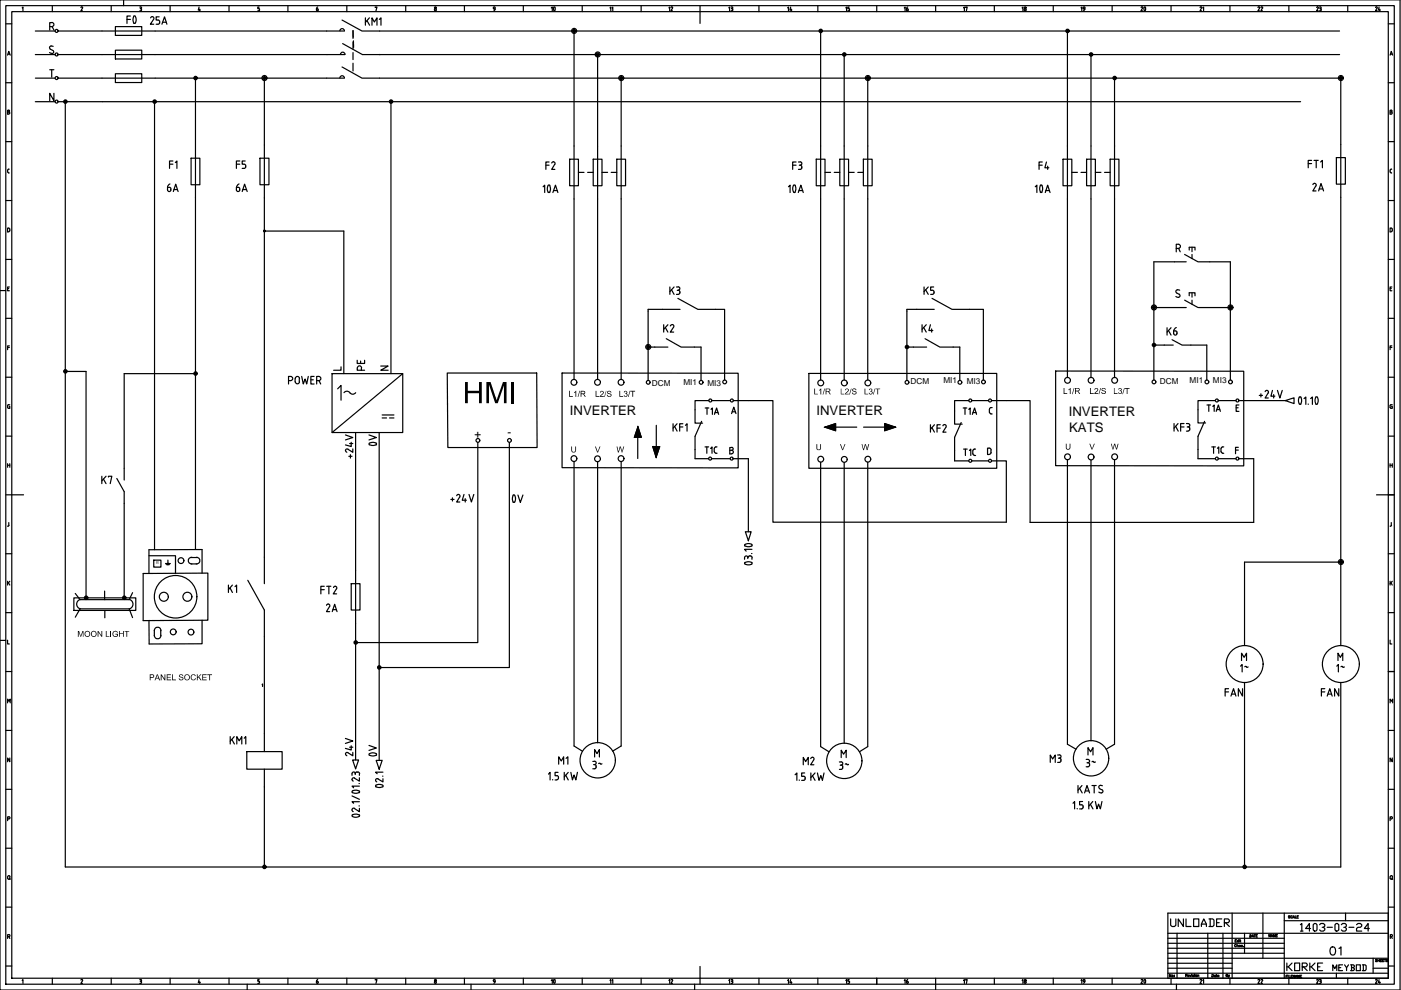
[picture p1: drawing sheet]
<svg xmlns="http://www.w3.org/2000/svg" width="297mm" height="210mm" viewBox="0 0 297 210" stroke-linecap="round" stroke-linejoin="round" font-family="sans-serif">
<!-- layer: 035 -->
<g fill="none" stroke="#000" stroke-width=".25">
<path d="M0 0h296.8v209.9h-296.8zM1.2 5.1h1.3M1.2 17.5h1.3M1.6 11.7l.3-.8 .3 .8M1.7 11.5h.4M2.5 2.5h291.8v204.9h-291.8zM4.7 1.7l.2-.2v.8M11.1 1.2v1.3M17.2 1.6l.1-.1 .2 .1-.4 .7h.4M42.2 1.5l-.2 .6h.5M42.3 1.9v.4M48.6 1.2v1.3"/>
<path d="M61 1.2v1.3M73.5 1.2v1.3M86 1.2v1.3M92.1 2l.2-.2 .2 .2M92.1 2l.2 .3 .2-.2M92.5 2v.1M98.5 1.2v1.3M111 1.2v1.3M123.4 1.2v1.3M135.9 1.2v1.3M148.4 1.2v1.3M160.9 1.2v1.3"/>
<path d="M173.4 1.2v1.3M185.9 1.2v1.3M198.4 1.2v1.3M210.8 1.2v1.3M223.3 1.2v1.3M235.8 1.2v1.3M248.3 1.2v1.3M260.8 1.2v1.3M273.3 1.2v1.3M285.7 1.2v1.3M294.3 5.1h1.3M294.3 17.5h1.3"/>
<path d="M294.7 11.7l.3-.8 .3 .8M294.8 11.5h.4M1.2 30h1.3M1.6 23.8h.2M1.6 36.1v.4M1.7 36.4l.1 .2M1.8 23.4h-.2v.8h.2M1.8 36.7h.1M1.8 35.9h.1M1.8 23.3l.2 .2-.2 .2 .3 .3-.3 .2M1.8 35.9l-.1 .2M294.3 30h1.3"/>
<path d="M294.7 36.1v.4M294.7 23.8h.2M294.8 36.4l.2 .2M294.9 23.4h-.2v.8h.2M294.9 36.7h.2M294.9 35.9h.2M295 23.3l.1 .2-.1 .2 .2 .3-.2 .2M295 35.9l-.2 .2M1.2 42.5h1.3M1.2 55h1.3M1.8 48.4h-.2v.8h.2M1.8 48.4h.2l.1 .5"/>
<path d="M2.1 48.9l-.3 .2M294.3 42.5h1.3M294.3 55h1.3M294.9 48.4h-.2v.8h.2M295 48.4h.1l.1 .5M295.2 48.9l-.2 .2M0 61.6h1.2M1.2 67.5h1.3M1.2 80h1.3M1.6 61.2h.3M1.6 73.7h.4M2 60.8h-.4v.9h.4"/>
<path d="M2 73.3h-.4v.8M294.3 67.5h1.3M294.3 80h1.3M294.7 61.2h.3M294.7 73.7h.4M295.1 60.8h-.4v.9h.4M295.1 73.3h-.4v.8M1.2 92.5h1.3M1.6 86.4l.2 .2M1.6 98.7h.5M1.6 98.3v.8M1.8 85.8h.3"/>
<path d="M1.8 85.8l-.2 .2v.4M1.9 86.2h.2v.4h-.3M2.1 98.3v.8M294.3 92.5h1.3M294.7 86.4l.3 .2M294.7 98.3v.8M294.7 98.7h.5M294.9 85.8h.3M295 85.8l-.3 .2v.4M295.1 86.2h.1v.4h-.3M295.2 98.3v.8M1.2 104.9h1.3"/>
<path d="M1.2 117.4h1.3M1.9 110.8v.6M1.9 111.4l-.3 .2M294.3 104.9h1.3M294.3 117.4h1.3M295 110.8v.6M295 111.4l-.3 .2M0 135.8h1.2M1.2 129.9h1.3M1.6 135.7v.8h.4M1.6 123.2v.9M1.8 123.5l.3 .6"/>
<path d="M2.1 123.2l-.5 .6M294.3 129.9h1.3M294.7 135.7v.8h.4M294.7 123.2v.9M294.9 123.5l.3 .6M295.2 123.2l-.5 .6M1.2 142.4h1.3M1.2 154.9h1.3M1.6 149v-.8l.3 .5 .3-.5v.8M294.3 142.4h1.3M294.3 154.9h1.3M1.2 167.4h1.3"/>
<path d="M1.2 179.8h1.3M1.6 173.6h.3M1.9 173.2h-.3v.8M1.9 173.2l.2 .2-.2 .2M2.1 160.7v.8l-.5-.8v.8M294.3 167.4h1.3M294.3 179.8h1.3M294.7 173.6h.3M295 173.2h-.3v.8M295 173.2l.2 .2-.2 .2M295.2 160.7v.8l-.5-.8v.8M1.2 192.3h1.3"/>
<path d="M1.6 198.6h.3M1.6 185.9v.3M1.7 185.9l.2-.3 .2 .3M1.7 186.2l.2 .3 .2-.3M1.9 198.2h-.3v.8M1.9 198.1l.2 .3-.2 .2 .2 .4M1.9 186.3l.3 .2M2.1 185.9v.3M247.6 200h24.7M247.6 198.9h24.7M249.6 197.9v9.5M256.1 197.9v9.5"/>
<path d="M259.3 197.9v9.5M263.9 197.9v4.2M267.8 193.6v9.6M272.3 195.2h22M294.3 192.3h1.3M294.8 198.6h.2M295 198.2h-.2v.8M295 198.1l.2 .3-.2 .2 .2 .4M1.3 204.8h1.2M4.7 207.9l.2-.2v.8M11.1 207.4v1.3M17.2 207.8l.1-.1 .2 .1-.4 .7h.4"/>
<path d="M23.6 207.4v1.3M29.6 207.7h.2M29.6 208.5h.2M29.7 208h.1M29.8 207.7l.2 .1-.2 .2M29.8 208l.2 .2M30 208.2v.1M30 208.3l-.2 .2M36.1 207.4v1.3M42.2 207.7l-.2 .6h.5M42.3 208.1v.4M48.6 207.4v1.3"/>
<path d="M52.4 208.7v1.2M54.7 208.5h.1M54.8 208l.2 .2M54.9 207.7h-.2v.3h.1M55 208.2v.1M55 208.3l-.2 .2M61 207.4v1.3M67.1 208.3l.2 .2 .2-.2M67.1 208l.3 .1v.2M67.1 208v.3M67.4 207.7l-.3 .3M73.5 207.4v1.3"/>
<path d="M79.5 207.8l.4-.1-.2 .8M86 207.4v1.3M92.1 208.3l.2 .2 .2-.2M92.5 208.2v.1M92.5 208.2l-.2-.2-.2 .3M98.5 207.4v1.3M99.9 208.7v1.2M104.6 207.8l.2-.1 .2 .1M104.6 207.9l.2 .2h.1v-.2M105 208.1l-.3 .4M111 207.4v1.3M123.4 207.4v1.3"/>
<path d="M135.9 207.4v1.3M147.3 208.7v1.2M148.4 207.4v1.3M160.9 207.4v1.3M173.4 207.4v1.3M185.9 207.4v1.3M198.4 207.4v2.5M210.8 207.4v1.3M223.3 207.4v1.3M235.8 207.4v1.3M247.6 203.2h13.6M247.6 204.2h13.6"/>
<path d="M247.6 205.3h13.6M247.6 202.1h24.7M247.6 201.1h24.7M247.6 206.3h46.7M248.3 207.4v1.3M249.4 208.7v1.2M273.3 207.4v1.3M283.3 206.3v1.1M285.7 207.4v1.3M291.1 205.3h3.2M294.4 204.8h1.2"/>
<circle cx="92.3" cy="1.6" r=".19"/>
<circle cx="92.3" cy="207.8" r=".19"/>
</g>
<!-- layer: 07 -->
<path d="M1.2 1.2h294.4v207.5h-294.4zM148.4 2.5v2.5M2.5 104.9h2.5M291.8 104.9h2.5M247.6 193.6h46.7v13.8h-46.7zM247.6 197.9h46.7M261.2 193.6v13.8M272.3 193.6v13.8M148.4 204.9v2.5M261.2 203.2h33.1M291.1 203.2v3.1" fill="none" stroke="#000" stroke-width=".25"/>
<!-- layer: 025 -->
<g fill="none" stroke="#000" stroke-width=".25">
<path d="M261.9 199.5h.1M262.2 199.2h-.3v.5h.3M262.6 199.5h-.3v.2h.3M262.6 199.2v.5M262.7 199.3h.1M262.8 199.4v.3M262.9 199.4h.2M263 199.2l.1 .5M265 198.2l.3 .1-.1 .4h-.2zM265.4 198.7l.2-.5 .2 .5M265.5 198.5h.2M265.9 198.2h.3"/>
<path d="M266 198.2v.5M266.3 198.4h.2M266.6 198.2h-.3v.5h.3M269.4 198.1v.5l-.4-.5v.5M269.5 198.6l.2-.5 .2 .5M269.6 198.5h.2M270 198.6v-.5l.2 .5 .2-.5v.5M270.6 198.4h.2M270.8 198.1h-.2v.5h.2M248.3 206.6v.5l-.4-.5v.5M249 207.1h.1M249 206.8h.1"/>
<path d="M251.4 206.8h.3v-.2h-.3v.5M251.5 206.8l.2 .3M251.8 206.9h.3v-.2a.17 .17 0 0 0-.2 .1 .17 .17 0 0 0 0 .2 .17 .17 0 0 0 .2 0M262.1 200.4v-.1a.22 .22 0 0 0-.3 0 .22 .22 0 0 0 0 .4 .22 .22 0 0 0 .3-.1M262.3 200.5l.2-.1 .1 .4M262.3 200.3v.5M262.7 200.5h.3h-.3a.18 .18 0 0 0 .1 .2 .18 .18 0 0 0 .2 0M263.4 200.5a.17 .17 0 0 0-.2-.1 .17 .17 0 0 0 0 .3 .17 .17 0 0 0 .2 0M263.6 200.7h.1M272.7 207h.2M273 206.8h-.3v.5M273.1 206.8v.5"/>
<path d="M273.3 206.8v.5h.3M273.7 207h.2M274 206.8h-.3v.5h.3M274.5 206.8v.5l-.3-.5v.5M274.6 207.3l.2-.5 .2 .5M274.7 207.1h.2M275.1 207.3v-.5l.2 .5 .2-.5v.5M275.7 207h.2M276 206.8h-.3v.5h.3M292 203.5h-.4l.4 .3h-.4M292.1 203.4v.5M292.1 203.6h.4"/>
<path d="M292.5 203.4v.5M292.7 203.6h.2M293 203.4h-.3v.5h.3M293.1 203.6h.2M293.4 203.4h-.3v.5h.3M293.5 203.4h.3M293.7 203.4v.5M294.3 203.5h-.4l.4 .3h-.4"/>
<circle cx="248.6" cy="206.9" r=".16"/>
</g>
<g fill="none" stroke="#000" stroke-width=".25">
<path d="M7.5 6.6h4.2M7.5 11.6h4.2M7.5 16.6h4.2M12.3 6.6h9.3M12.3 11.6h9.3M12.3 16.6h9.3M32.9 6.6h36.4M32.9 11.6h36.4M32.9 16.6h36.4M41.4 16.6v14.1M56 16.6v14.1M80.5 16.6h203.8v14"/>
<path d="M80.5 6.6h203.5M80.5 11.6h203.5M121.7 6.6v24.4M126.7 11.6v19.4M131.7 16.6v14.4M174 6.6v24.4M179 11.6v19.4M184 16.6v14.4M226.3 6.6v24.4M231.3 11.6v19.4M236.3 16.6v14.4M7.5 21.6h4.2"/>
<path d="M12.3 21.6h263.5M13.8 21.6v162.2h270.5v-39.1M32.8 21.6v95M82.9 21.6v57.6M41.4 42v74.5M56 42v76.1M56 49h16.9v30.2M121.7 42.2v38.2M126.7 42.2v38.2M131.7 42.2v38.2M174 42.2v38.4M179 42.2v38.4"/>
<path d="M184 42.2v38.4M226.3 42.2v37.9M231.3 42.2v37.9M236.3 42.2v37.9M249 55.5h-4.4v25.1M256.5 55.5h4.4v25.1M284.3 41.8v95.1M13.8 78.8h4.4v48M41.4 79.2h-15.1v20.1M137.4 73.6h1.4M140.5 65.6h-3.1v15.1M147.2 73.6h1.4v7.1"/>
<path d="M151.7 65.6h1.9v15M192.3 73.6h1.4M194.4 65.6h-2.1v15.1M202.1 73.6h1.4v7.1M205.6 65.6h2.9v15M244.6 65.2h4.4M252.5 73.2h3.4v7.4M256.5 65.2h4.4M75.4 91.7v29.2M80.4 91.7v69.5M101.3 93.8v42.4h-25.9M108 93.8v47.7h-27.6"/>
<path d="M121.7 97.9v60.3l1.8 1.1M126.7 97.9v59.6M131.7 97.9v60.3l-1.8 1.1M150.8 97.3h4M150.9 84.9h4M155.4 97.3h3.3v15.4M155.5 84.9h8.4v25.8h49.5v-13h-3.2M174 98v60.3l1.8 1.1M179 98.1v59.5M184 98v60.3l-1.8 1.1M202.4 95.6v2.1h3M206 84.9h3.6"/>
<path d="M206 97.7h3.6M210.2 84.9h8.2v25.9h47.4v-13.5h-3.1M226.3 97.5v60.3l1.8 1M231.3 97.6v59.5M236.3 97.5v60.3l-1.8 1M254 95.3v2h3.7M258.3 84.9h3.7M258.3 97.3h3.7M262.7 84.9h9.8M26.3 106.7v20.1M284.3 119.2h-20.4v17.7M15.7 126.8h13.1v2.6h-13.1z"/>
<path d="M17 127.1h10.4M17 129.1h10.4M17 127.1a1.04 1.04 0 0 0-.7 1 1.04 1.04 0 0 0 .7 1M27.4 127.1a1.04 1.04 0 0 1 .8 1 1.04 1.04 0 0 1-.8 1M56 135v20.6M75.4 132.2v28.9M263.9 144.7v39.1M56 166.8v17"/>
</g>
<!-- layer: 0 -->
<g fill="none" stroke="#000" stroke-width=".25">
<path d="M21.6 6.6h11.3M21.6 11.6h11.3M21.6 16.6h11.3M24.5 10.6h5.6v1.9h-5.6zM24.5 15.6h5.6v1.9h-5.6zM69.3 6.6h3.7M69.3 16.6h3.7M69.3 11.6h3.8M72.1 6.6a.49 .49 0 0 1 .4-.5 .49 .49 0 0 1 .5 .5M72.1 16.5a.49 .49 0 0 1 .4-.4 .49 .49 0 0 1 .5 .4M72.2 11.5a.49 .49 0 0 1 .5-.4 .49 .49 0 0 1 .5 .4M72.5 4.2l4.3 2.4h3.7"/>
<path d="M72.5 14.2l4.3 2.4h3.7M72.6 9.2l4.2 2.4h3.8M40.5 33.5h1.9v5.7h-1.9zM41.4 30.7v11.3M55.1 33.5h1.9v5.7h-1.9zM56 30.7v11.3M120.8 33.8h1.8v5.6h-1.8zM121.7 31v11.2M125.8 33.8h1.8v5.6h-1.8zM126.7 31v11.2M130.8 33.8h1.8v5.6h-1.8zM131.7 31v11.2"/>
<path d="M173.1 33.8h1.8v5.6h-1.8zM174 31v11.2M178.1 33.8h1.8v5.6h-1.8zM179 31v11.2M183 33.8h1.9v5.6h-1.9zM184 31v11.2M225.4 33.8h1.8v5.6h-1.8zM226.3 31v11.2M230.4 33.8h1.8v5.6h-1.8zM231.3 31v11.2M235.4 33.8h1.8v5.6h-1.8zM236.3 31v11.2"/>
<path d="M283.3 33.4h1.9v5.6h-1.9zM284.3 30.6v11.2M249 55.5h2.5M251.2 53.9l2.8 1.6h2.5M252.1 53v-.6h1.3v.6M252.7 52.4v1M252.7 53.9v.9M70.4 79.2h15v12.5h-15zM85.4 79.2l-15 12.5M94.8 79.1h19l.1 15.8h-18.9zM119.2 79.1h37.3v20.1h-37.3zM138.8 73.6h2.8"/>
<path d="M140.5 65.6h3.7M141.3 71.8l3.1 1.8h2.8M143.7 63.3l4.3 2.3h3.7M171.5 79.2h39.8v20.1h-39.8zM193.7 73.6h2.8M194.4 65.6h3.7M196.1 71.8l3.2 1.8h2.8M197.6 63.3l4.2 2.3h3.8M223.8 78.7h39.9v20.1l-39.9-.1zM251.2 63.6l2.8 1.6h2.5M26.3 99.3v2.5M71.6 82.4l.7-.7v3.2"/>
<path d="M72.9 83.3l.7-.4 .6 .4M74.2 83.3l.6 .3 .6-.3M81 88h2.5M135.2 92.7v4.5M135.3 90.5l.7 2.2h-1.5zM138.4 94.7h1.5l-.8 2.3zM139.1 90.2v4.5M148.8 89.3l-1.4 3.2M174.9 90.6l2.3-.8v1.5zM177.2 90.6h4.5M183.1 90.6h4.5M187.6 89.8l2.3 .8-2.3 .7z"/>
<path d="M203.8 89.6l-1.4 3.1v2.9M255.4 89.3l-1.4 3.2v2.8M24.8 101.4l1.5 2.8v2.5M31.6 117.8h5.6v3.8M32.6 118.8h1.5v1.4h-1.5zM34.1 118.8h.1M35.1 119.5h1M35.2 119.6h.8M35.3 119.7h.6M35.6 119.5h.1M35.6 118.8v.7M40.6 119.6h1.1"/>
<path d="M40.6 118.2h1.1M40.7 118.2a.7 .7 0 0 0-.8 .7 .7 .7 0 0 0 .8 .7M41.6 118.2a.7 .7 0 0 1 .8 .7 .7 .7 0 0 1-.8 .7M56 118.1v5.7M158 112.7h1.3l-.6 2zM16 125.8l1 1.3M17 129.1l-1 1.8M22.2 125.3v1.8M22.2 129.4v1.6M27.4 129.1l.7 1.9M28.1 125.7l-.7 1.4M30.4 121.6l13.7-.1v10l-13.7 .1z"/>
<path d="M32.7 133.6v1.2M32.7 133.7a.7 .7 0 0 1 .7-.7 .7 .7 0 0 1 .7 .7M32.7 134.7a.7 .7 0 0 0 .7 .7 .7 .7 0 0 0 .7-.7M34.1 133.6v1.2M42.8 131.5v5h-11.2v-5M42.8 121.5v-5l-11.2 .1v5M52.5 123l3.5 6.3v5.7M74.5 123.8h1.8v5.5h-1.8zM75.4 120.9v11.3M52.3 159.4h7.5v3.7h-7.5zM56 155.6v3.8M56 163.1v3.7"/>
<path d="M272.8 204.2v1.6M273.1 205l.8 .8M273.9 204.2l-.8 .8h-.3M274.5 204.2h1v1.6h-1zM276.1 205h.8l.3-.3v-.3l-.3-.2h-.8v1.6M276.4 205l.8 .8M277.7 204.2v1.6M278 205l.8 .8M278.8 204.2l-.8 .8h-.3M280.4 204.2h-1v1.6M282.6 205.8v-1.2l.4 .8 .4-.8v1.2M283.8 205.2h.5"/>
<path d="M284.6 204.6h-.8v1.2h.8M285.1 204.6l.4 .6v.6M285.9 204.6l-.4 .6M286.3 204.6h.6l.2 .1-.2 .5M286.6 205.2h.3l.2 .4-.2 .2h-.6M286.6 204.6v1.2M287.6 204.6h.8v1.2h-.8zM288.8 204.6h.6l.2 .1v.9l-.2 .2h-.6M289.1 204.6v1.2"/>
<circle cx="12" cy="11.5" r=".32"/>
<circle cx="12" cy="16.5" r=".32"/>
<circle cx="12" cy="6.6" r=".32"/>
<circle cx="41.5" cy="16.5" r=".36"/>
<circle cx="41.5" cy="16.5" r=".11"/>
<circle cx="41.5" cy="16.5" r=".23"/>
<circle cx="56.1" cy="16.5" r=".53"/>
<circle cx="56.1" cy="16.5" r=".32"/>
<circle cx="56.1" cy="16.5" r=".15"/>
<circle cx="121.7" cy="6.6" r=".53"/>
<circle cx="121.7" cy="6.6" r=".32"/>
<circle cx="121.7" cy="6.6" r=".15"/>
<circle cx="126.7" cy="11.5" r=".53"/>
<circle cx="126.7" cy="11.5" r=".32"/>
<circle cx="126.7" cy="11.5" r=".15"/>
<circle cx="131.7" cy="16.5" r=".53"/>
<circle cx="131.7" cy="16.5" r=".32"/>
<circle cx="131.7" cy="16.5" r=".15"/>
<circle cx="174" cy="6.6" r=".36"/>
<circle cx="174" cy="6.6" r=".11"/>
<circle cx="174" cy="6.6" r=".23"/>
<circle cx="179" cy="11.5" r=".36"/>
<circle cx="179" cy="11.5" r=".11"/>
<circle cx="179" cy="11.5" r=".23"/>
<circle cx="184" cy="16.5" r=".53"/>
<circle cx="184" cy="16.5" r=".32"/>
<circle cx="184" cy="16.5" r=".15"/>
<circle cx="226.3" cy="6.6" r=".36"/>
<circle cx="226.3" cy="6.6" r=".11"/>
<circle cx="226.3" cy="6.6" r=".23"/>
<circle cx="231.3" cy="11.5" r=".36"/>
<circle cx="231.3" cy="11.5" r=".11"/>
<circle cx="231.3" cy="11.5" r=".23"/>
<circle cx="236.3" cy="16.5" r=".36"/>
<circle cx="236.3" cy="16.5" r=".11"/>
<circle cx="236.3" cy="16.5" r=".23"/>
<circle cx="284.3" cy="16.5" r=".53"/>
<circle cx="284.3" cy="16.5" r=".32"/>
<circle cx="284.3" cy="16.5" r=".15"/>
<circle cx="12" cy="21.5" r=".32"/>
<circle cx="13.9" cy="21.5" r=".36"/>
<circle cx="13.9" cy="21.5" r=".11"/>
<circle cx="13.9" cy="21.5" r=".23"/>
<circle cx="32.8" cy="21.5" r=".36"/>
<circle cx="32.8" cy="21.5" r=".11"/>
<circle cx="32.8" cy="21.5" r=".23"/>
<circle cx="82.9" cy="21.5" r=".36"/>
<circle cx="82.9" cy="21.5" r=".11"/>
<circle cx="82.9" cy="21.5" r=".23"/>
<circle cx="56.1" cy="49" r=".19"/>
<circle cx="56.1" cy="49" r=".11"/>
<circle cx="56.1" cy="49" r=".06"/>
<circle cx="13.9" cy="78.7" r=".36"/>
<circle cx="13.9" cy="78.7" r=".23"/>
<circle cx="13.9" cy="78.7" r=".11"/>
<circle cx="41.5" cy="79.2" r=".36"/>
<circle cx="41.5" cy="79.2" r=".23"/>
<circle cx="41.5" cy="79.2" r=".11"/>
<circle cx="137.4" cy="73.6" r=".53"/>
<circle cx="137.4" cy="73.6" r=".32"/>
<circle cx="137.4" cy="73.6" r=".15"/>
<circle cx="192.3" cy="73.6" r=".36"/>
<circle cx="192.3" cy="73.6" r=".23"/>
<circle cx="192.3" cy="73.6" r=".11"/>
<circle cx="244.7" cy="65.2" r=".53"/>
<circle cx="244.7" cy="73.1" r=".36"/>
<circle cx="244.7" cy="65.2" r=".32"/>
<circle cx="244.7" cy="65.2" r=".15"/>
<circle cx="244.7" cy="73.1" r=".23"/>
<circle cx="260.9" cy="65.2" r=".53"/>
<circle cx="260.9" cy="65.2" r=".32"/>
<circle cx="260.9" cy="65.2" r=".15"/>
<circle cx="101.3" cy="93.4" r=".4"/>
<circle cx="108" cy="93.4" r=".4"/>
<circle cx="121.7" cy="81.1" r=".61"/>
<circle cx="121.7" cy="97.2" r=".61"/>
<circle cx="126.7" cy="81.1" r=".61"/>
<circle cx="126.7" cy="97.3" r=".61"/>
<circle cx="131.7" cy="81.1" r=".61"/>
<circle cx="131.7" cy="97.2" r=".61"/>
<circle cx="137.4" cy="81.1" r=".4"/>
<circle cx="148.7" cy="81.1" r=".4"/>
<circle cx="153.6" cy="81" r=".4"/>
<circle cx="155.1" cy="97.2" r=".32"/>
<circle cx="155.2" cy="84.9" r=".32"/>
<circle cx="174" cy="97.4" r=".61"/>
<circle cx="174" cy="81.2" r=".61"/>
<circle cx="179" cy="97.4" r=".61"/>
<circle cx="179" cy="81.2" r=".61"/>
<circle cx="184" cy="81.2" r=".61"/>
<circle cx="184" cy="97.4" r=".61"/>
<circle cx="192.3" cy="81.1" r=".4"/>
<circle cx="203.5" cy="81.1" r=".4"/>
<circle cx="205.7" cy="97.7" r=".32"/>
<circle cx="208.5" cy="81" r=".4"/>
<circle cx="209.9" cy="84.9" r=".32"/>
<circle cx="209.9" cy="97.7" r=".32"/>
<circle cx="226.3" cy="80.6" r=".61"/>
<circle cx="226.3" cy="96.9" r=".61"/>
<circle cx="231.3" cy="80.6" r=".61"/>
<circle cx="231.3" cy="96.9" r=".61"/>
<circle cx="236.3" cy="96.9" r=".61"/>
<circle cx="236.3" cy="80.6" r=".61"/>
<circle cx="244.7" cy="81" r=".4"/>
<circle cx="255.9" cy="81" r=".4"/>
<circle cx="258" cy="97.2" r=".32"/>
<circle cx="260.9" cy="81" r=".4"/>
<circle cx="262.4" cy="97.2" r=".32"/>
<circle cx="262.4" cy="84.9" r=".32"/>
<circle cx="38.4" cy="118.9" r=".61"/>
<circle cx="284.3" cy="119.2" r=".53"/>
<circle cx="284.3" cy="119.2" r=".32"/>
<circle cx="284.3" cy="119.2" r=".15"/>
<circle cx="18.3" cy="126.7" r=".36"/>
<circle cx="18.3" cy="126.7" r=".23"/>
<circle cx="18.3" cy="126.7" r=".11"/>
<circle cx="26.4" cy="126.7" r=".36"/>
<circle cx="26.4" cy="126.7" r=".11"/>
<circle cx="26.4" cy="126.7" r=".23"/>
<circle cx="34.7" cy="126.5" r=".95"/>
<circle cx="36.7" cy="134" r=".61"/>
<circle cx="37.2" cy="126.5" r="4.5"/>
<circle cx="39.7" cy="126.5" r=".95"/>
<circle cx="40.5" cy="134" r=".61"/>
<circle cx="75.4" cy="136.2" r=".36"/>
<circle cx="75.4" cy="136.2" r=".23"/>
<circle cx="75.4" cy="136.2" r=".11"/>
<circle cx="80.4" cy="141.5" r=".36"/>
<circle cx="80.4" cy="141.5" r=".23"/>
<circle cx="80.4" cy="141.5" r=".11"/>
<circle cx="263.9" cy="140.8" r="3.9"/>
<circle cx="284.3" cy="140.8" r="3.9"/>
<circle cx="126.7" cy="161.2" r="3.7"/>
<circle cx="179" cy="161.3" r="3.7"/>
<circle cx="231.3" cy="160.8" r="3.7"/>
<circle cx="56.1" cy="183.8" r=".36"/>
<circle cx="56.1" cy="183.8" r=".11"/>
<circle cx="56.1" cy="183.8" r=".23"/>
<circle cx="263.9" cy="183.8" r=".36"/>
<circle cx="263.9" cy="183.8" r=".11"/>
<circle cx="263.9" cy="183.8" r=".23"/>
</g>
<g fill="#000">
<path d="M98.6 81h.6v1.9h2.4v-1.9h.6v4.5h-.6v-2.1h-2.4v2.1h-.6zM103.1 81h.9l1.3 3.9 1.3-3.9h.8v4.5h-.6v-3.8l-1.3 3.8h-.5l-1.3-3.8v3.8h-.6zM108.5 81h.6v4.5h-.6zM120.6 82.9h.2v1.1h.7v.1h-.9zM121.1 94.7h.2v.8l.2 .3 .4-.1 .1-1h.1v.8l-.2 .4h-.5l-.2-.1zM121.7 83.2l.5-.3v1.2h-.2v-.9l-.2 .1zM122.9 82.9h.1l-.4 1.3h-.1zM126.3 82.9h.1v1.1h.7v.1h-.8zM126.2 94.7h.1l.4 1.1 .4-1.1h.2l-.5 1.2h-.2zM127.3 83l.2-.1 .5 .1v.4l-.6 .6h.6v.1h-.8l.6-.6a.25 .25 0 0 0-.1-.5 .24 .24 0 0 0-.3 .2h-.2zM128.5 82.9l-.3 1.3h-.1zM128.7 83l.6-.1 .3 .3-.4-.2a.26 .26 0 0 0-.3 .2 .26 .26 0 0 0 .4 .2l.3 .2 .1 .3-.3 .2h-.5l-.2-.4 .4 .3a.28 .28 0 0 0 .4-.2 .28 .28 0 0 0-.4-.3l-.4-.1z"/>
<path d="M131.3 82.9h.2v1.1h.6v.1h-.8zM130.7 94.7h.2l.2 1.1 .3-1.1h.2l.3 1.1 .3-1.1h.1l-.3 1.2h-.2l-.3-1.1-.3 1.1h-.2zM132.4 82.9h.3l.3 .1v.3l-.2 .2 .3 .1v.3l-.3 .2h-.3l-.3-.2 .2-.1a.25 .25 0 0 0 .3 .2 .25 .25 0 0 0 .2-.3 .25 .25 0 0 0-.4-.2l.1-.1a.21 .21 0 0 0 .2-.2 .21 .21 0 0 0-.2-.2 .21 .21 0 0 0-.2 .2h-.2zM133.5 82.9h.1l-.3 1.3h-.2zM133.6 82.9h1.1v.1h-.5v1.1h-.1v-1.1h-.5zM172.6 82.4h.2v1.1h.6v.1h-.8zM173.1 94.2h.2v.9l.1 .2a.35 .35 0 0 0 .4-.1 .35 .35 0 0 0 .1-.3v-.7h.2l-.1 1.1-.2 .1h-.5l-.2-.2zM173.7 82.7l.4-.3v1.2h-.2v-1l-.2 .2zM174.8 82.4h.1l-.4 1.3h-.1zM178.3 82.4h.1v1.1h.6v.1h-.7zM178.1 94.2h.2l.3 1.1 .5-1.1h.1l-.5 1.2h-.1zM179.2 82.6l.4-.2a.49 .49 0 0 1 .3 .5 .49 .49 0 0 1-.4 .4l-.1 .2h.6v.1h-.8l.5-.7a.24 .24 0 0 0 0-.4 .24 .24 0 0 0-.4 .2h-.1z"/>
<path d="M180.4 82.4h.2l-.4 1.3h-.2zM180.7 82.6l.6-.2 .3 .3h-.2l-.1-.2a.24 .24 0 0 0-.4 0 .24 .24 0 0 0 .1 .4l.5 .1 .1 .2a.49 .49 0 0 1-.5 .5 .49 .49 0 0 1-.5-.5l.4 .3a.26 .26 0 0 0 .3 0 .26 .26 0 0 0 .1-.3 .26 .26 0 0 0-.3-.1l-.4-.2zM183.3 82.4h.2v1.1h.6v.1h-.8zM182.7 94.2h.1l.3 1.1 .3-1.1h.2l.3 1.1 .2-1.1h.2l-.4 1.2h-.1l-.3-1.1-.3 1.1h-.2zM184.3 82.5l.4-.1a.29 .29 0 0 1 .3 .2 .29 .29 0 0 1-.2 .3l.2 .3v.3l-.5 .2-.3-.4 .2 .1a.25 .25 0 0 0 .3 .1 .25 .25 0 0 0 .1-.4 .25 .25 0 0 0-.3-.1v-.1a.21 .21 0 0 0 .3-.1 .21 .21 0 0 0-.1-.3 .21 .21 0 0 0-.3 .1l-.2 .1zM185.5 82.4h.1l-.4 1.3h-.1zM185.6 82.4h1v.1h-.4v1.1h-.2v-1.1h-.4zM225.5 82.3h.2v1.1h.6v.1h-.8zM226 94.1h.1v.7a.32 .32 0 0 0 .4 .4 .32 .32 0 0 0 .3-.4v-.7h.1v1l-.3 .2h-.5zM226.5 82.6l.5-.3v1.2h-.2v-.9l-.2 .1zM227.7 82.3h.1l-.4 1.3h-.1zM231.1 82.3h.2v1.1h.6v.1h-.8z"/>
<path d="M231 94.1h.1l.4 1.1 .4-1.1h.2l-.5 1.2h-.2zM232.1 82.4l.3-.1a.45 .45 0 0 1 .4 .4 .45 .45 0 0 1-.4 .5l-.2 .2h.6v.1h-.8l.1-.2 .5-.5a.24 .24 0 0 0-.1-.4 .24 .24 0 0 0-.3 .2h-.2zM233.3 82.3h.1l-.4 1.3h-.1zM233.6 82.4l.2-.1h.4l.2 .3h-.1l-.2-.2a.25 .25 0 0 0-.4 .2 .25 .25 0 0 0 .4 .2l.1 .1a.42 .42 0 0 1 .1 .6 .42 .42 0 0 1-.7-.1l-.1-.3 .4 .3a.23 .23 0 0 0 .4-.1 .23 .23 0 0 0-.2-.3l-.5-.3zM236.2 82.3h.1v1.1h.6v.1h-.7zM235.5 94.1h.2l.2 1 .3-1h.2l.3 1 .3-1h.2l-.4 1.2h-.2l-.3-1.1-.2 1.1h-.2zM237.2 82.4l.4-.1a.29 .29 0 0 1 .2 .3 .29 .29 0 0 1-.1 .3 .39 .39 0 0 1-.1 .6 .39 .39 0 0 1-.5-.3h.1a.24 .24 0 0 0 .3 .2 .24 .24 0 0 0 .2-.3 .24 .24 0 0 0-.3-.2v-.1a.21 .21 0 0 0 .3-.2 .21 .21 0 0 0-.3-.2 .21 .21 0 0 0-.2 .2h-.1zM238.3 82.3h.2l-.4 1.3h-.1zM238.5 82.3h1v.1h-.4v1.1h-.2v-1.1h-.4z"/>
<path d="M123.1 82.9h.7a.32 .32 0 0 1 .3 .4 .32 .32 0 0 1-.4 .2l.5 .6h-.2l-.4-.5h-.3v.5h-.2zM123.3 83v.4h.3a.2 .2 0 0 0 .3-.1 .2 .2 0 0 0-.2-.3z"/>
<path d="M175 82.4l1 .1v.4l-.3 .2 .4 .5h-.2l-.3-.5h-.4v.5h-.2zM175.2 82.5v.4h.4a.22 .22 0 0 0 .3-.2 .22 .22 0 0 0-.3-.2z"/>
<path d="M227.9 82.3h.8l.2 .1v.5h-.3l.4 .6h-.2l-.4-.5h-.3v.5h-.2zM228.1 82.4v.4h.5a.22 .22 0 0 0 .2-.2 .22 .22 0 0 0-.3-.2z"/>
</g>
<!-- layer: DESC -->
<g fill="none" stroke="#000" stroke-width=".25">
<path d="M116.3 164.1l.3-.3v1.6M117.2 165.3v.1M117.7 165.4h.3M118.4 165l-.4 .3M119.6 163.8v1.6M119.9 164.4l.6 1M121 163.8l.4 1.6 .3-1.1 .4 1.1 .3-1.6M168.6 164.3l.4-.4v1.6M169.5 165.4v.1M170.4 164.6l.3 .3M170.7 164.9v.2M170.7 165.1l-.1 .3-.6 .1"/>
<path d="M171.9 163.9v1.6M172.3 164.5l.5 1M173.3 163.9l.4 1.6 .3-1.1 .4 1.1 .3-1.6M227.5 170.3l.3-.4v1.6M228.4 171.4v.1M228.6 166.6v1.5M228.9 167.1l.5 1M229.3 170.6l.4 .4M229.4 166.6l-.8 .9M229.5 169.9h-.6v.8h.4M229.6 171v.2M229.7 171.1l-.2 .4h-.6"/>
<path d="M230 168.1l.5-1.5 .5 1.5M230.1 167.7h.7M230.8 169.9v1.6M231.2 170.5l.5 1M231.5 166.6h.9M231.7 169.9l-.9 1M232 166.6v1.5M232.2 169.9l.4 1.6 .3-1 .4 1 .3-1.6M233.1 167.2l.5 .2M233.3 166.5l.4 .1M233.3 166.5l-.3 .3 .2 .4M233.7 167.4a.4 .4 0 0 1 0 .6 .4 .4 0 0 1-.6 0l-.1-.1"/>
</g>
<!-- layer: MISC -->
<path d="M263.2 140.1v-1.6l.6 .9 .5-.9v1.6M283.7 140.1v-1.6l.5 .9 .5-.9v1.6M230.7 160.1v-1.6l.5 .9 .5-.9v1.6" fill="none" stroke="#000" stroke-width=".25"/>
<!-- layer: TAGS -->
<g fill="none" stroke="#000" stroke-width=".25">
<path d="M10.5 11.1l.5 .2M10.5 14.8h.9M10.7 10.4l.5 .3M10.8 9.8h.5M10.9 9.8l-.4 .2 .2 .4M11 4.8h-.5v1.6M11 14.8v1.6M11 4.8a.44 .44 0 0 1 .4 .4 .44 .44 0 0 1-.4 .4h-.5M11 5.6l.4 .8M11.2 10.7l.2 .4-.4 .3M11.4 19.8v1.6l-.9-1.6v1.6M249.4 52.7h.4a.44 .44 0 0 0 .5-.5 .44 .44 0 0 0-.5-.4h-.4v1.6"/>
<path d="M249.9 52.7l.3 .7M142.7 89.8v1.6M143 90.4l.6 1M143.6 89.8l-.9 1M144.1 90.5h.7M144.8 89.8h-.7v1.6M145.3 90.2l.4-.4v1.6M154.7 95.5h.4M155.1 87.7l.5-1.4 .4 1.4M155.1 94.9h-.4v1.3h.4M155.1 94.8a.32 .32 0 0 1 .3 .4 .32 .32 0 0 1-.3 .3 .36 .36 0 0 1 .4 .3 .36 .36 0 0 1-.4 .4M155.2 87.3h.7"/>
<path d="M204.3 95.2h.8M204.7 95.2v1.4M205.5 95.5l.3-.3v1.4M206.2 95.6v.6M206.3 96.2l.3 .3M206.6 96.6h.2M206.8 95.2l-.4 .1-.1 .2M209.8 86.8v.6M209.8 87.4l.3 .3M210.1 87.8h.3M210.1 95.4v.5M210.1 95.9l-.4 .4"/>
<path d="M210.1 95.4l-.2-.3-.5-.1v1.4h.3M210.4 86.4l-.4 .1-.2 .2M256.9 94.8h.8M257.3 94.8v1.3M258.1 95.1l.3-.3v1.3M258.9 95.1v.7M258.9 95.8l.3 .3M259.2 94.8h.3M259.2 96.1h.3M259.2 94.8l-.3 .3M262 95.4h.6M262.1 86.5h.4"/>
<path d="M262.6 94.8h-.6v1.4M262.7 85.9h-.6v1.3h.6"/>
</g>
<!-- layer: LINK -->
<g fill="none" stroke="#000" stroke-width=".25">
<path d="M74.8 8.9v1.5M74.8 11.1v1.5M74.8 13.4v1.6M74.9 8.7l.1 1.3M122.6 36.5h1.2M124.6 36.5h1.2M127.6 36.5h1.2M129.6 36.5h1.2M174.9 36.5h1.2M176.9 36.5h1.2M179.9 36.5h1.2M181.9 36.5h1.1"/>
<path d="M227.2 36.5h1.2M229.2 36.5h1.2M232.2 36.5h1.2M234.2 36.5h1.2"/>
</g>
<!-- layer: WIRENO -->
<path d="M55.6 145.1l.1-.1v.6" fill="none" stroke="#000" stroke-width=".25"/>
<!-- layer: 0 -->
<path d="M135.3 90.5l.7 2.2h-1.5zM138.4 94.7h1.5l-.8 2.3zM174.9 90.6l2.3-.8v1.5zM187.6 89.8l2.3 .8-2.3 .7z" fill="#000" stroke="#000" stroke-width=".21"/>
<!-- layer: XREF -->
<g fill="none" stroke="#000" stroke-width=".25">
<path d="M275.5 85.6h.3M275.8 84.2a1.46 1.46 0 0 1 0 1.4M275.8 84.2h-.3a1.46 1.46 0 0 0 0 1.4M276.5 84.5l.4-.3v1.5M277.4 85.7h.1M277.9 84.5l.4-.3v1.5M278.9 84.2h.4a1.46 1.46 0 0 1 0 1.4M278.9 85.6h.4M279 84.2a1.46 1.46 0 0 0 0 1.4M158 119.2v.4M158 115.4v.4M158 119.3a1.46 1.46 0 0 1 1.4 0"/>
<path d="M158 115.7a1.46 1.46 0 0 0 1.4 0M158 115.4a1.08 1.08 0 0 1 1.5 .2l-.1 .2M158.5 118.3v.1M158.9 117.9h.2M158.9 117.9l-.3 .3a.36 .36 0 0 0-.4-.3 .36 .36 0 0 0-.3 .3v.4M159.1 117.9l.4 .3M159.3 117.4h.1M159.4 119.2v.4a1.46 1.46 0 0 1-1.4 0M159.4 116.5h-1.5l.3 .4M159.4 118.3v.3M74.6 168.8l1.6 .7M74.6 171.7l.3 .4"/>
<path d="M74.7 172.8a1.46 1.46 0 0 1 1.4 0M74.7 168a1.46 1.46 0 0 0 1.4 0M74.7 172.7v.4a1.46 1.46 0 0 0 1.4 0M76.1 167.7a1.08 1.08 0 0 0-1.5 .2l.1 .2M76.1 170.9h.1M76.1 166.1h.1M76.1 172.7v.4M76.1 167.7v.4M76.2 171.4v.7l-1-.7a.36 .36 0 0 0-.6 .3M76.2 170h-1.6l.4 .3M76.2 166.7h-1.6l.4 .3M79.7 166.8a1.46 1.46 0 0 0 1.4 0"/>
<path d="M81.1 166.5a1.08 1.08 0 0 0-1.5 .2l.1 .1M81.1 166.5v.3"/>
</g>
<g fill="#000">
<path d="M16.5 133.8h.3l.3 1 .4-1h.2v1.2h-.1v-1l-.4 1h-.1l-.4-1v1h-.2zM20.7 133.8h.2l.6 1v-1h.2v1.2h-.2l-.6-1v1h-.2zM22.4 133.8h.2v1.1h.6v.1h-.8zM23.4 133.8h.2v1.2h-.2zM24 134l.4-.3 .4 .1 .2 .3-.2 .1-.2-.3h-.3l-.3 .2v.4l.2 .3 .4 .1 .2-.1v-.3h-.3v-.1h.5v.4l-.4 .3-.6-.2-.2-.4zM25.2 133.8h.2v.5h.7v-.5h.1v1.2h-.1v-.6h-.7v.6h-.2zM26.4 133.8h1v.1h-.4v1.1h-.2v-1.1h-.4zM34.1 143h.1l.7 .9v-.9h.2v1.2h-.2l-.7-.9v.9h-.1zM35.3 143h.9v.1h-.7v.4h.7v.2h-.7v.4h.8v.1h-1zM36.5 143h.2v1.1h.6v.1h-.8zM38 143.1l.6-.1 .3 .4-.4-.3a.23 .23 0 0 0-.4 .2 .23 .23 0 0 0 .3 .2l.5 .2-.1 .5h-.6l-.3-.4 .5 .3a.23 .23 0 0 0 .3-.2 .23 .23 0 0 0-.3-.2l-.4-.2zM40.5 143.2l.3-.2h.4l.3 .3-.1 .1a.45 .45 0 0 0-.8 0 .45 .45 0 0 0 .3 .7h.2l.3-.3h.1l-.3 .4h-.6l-.2-.4z"/>
<path d="M41.7 143h.2v.6l.6-.6h.2l-.5 .5 .6 .7h-.3l-.4-.6-.2 .2v.4h-.2zM42.9 143h.9v.1h-.7v.4h.7v.2h-.7v.4h.7v.1h-.9zM43.9 143h1.1v.1h-.5v1.1h-.1v-1.1h-.5z"/>
<path d="M17.9 134.4a.65 .65 0 0 1 1.3 0 .65 .65 0 0 1-1.3 0zM18 134.4a.46 .46 0 0 0 .9 0 .46 .46 0 0 0-.9 0z"/>
<path d="M19.2 134.4a.65 .65 0 0 1 1.3 0 .65 .65 0 0 1-1.3 0zM19.4 134.4a.46 .46 0 0 0 .9 0 .46 .46 0 0 0-.9 0z"/>
<path d="M31.7 143h.7l.3 .2-.1 .5h-.7v.5h-.2zM31.9 143.1v.5h.3a.22 .22 0 0 0 .3-.2 .22 .22 0 0 0-.3-.3z"/>
<path d="M33.3 143h.1l.6 1.2h-.3l-.1-.3h-.5l-.2 .3h-.1zM33.4 143.1l-.3 .6h.5z"/>
<path d="M39 143.6a.65 .65 0 0 1 1.3 0 .65 .65 0 0 1-1.3 0zM39.2 143.6a.48 .48 0 0 0 .9 0 .48 .48 0 0 0-.9 0z"/>
</g>
<g font-size="6.6">
<text x="81.5" y="98.1" transform="rotate(-90 81.5 98.1)">0V</text>
<text x="81.5" y="163.7" transform="rotate(-90 81.5 163.7)">0V</text>
</g>
<g font-size="6.2">
<text x="24.7" y="6.7">F0</text>
<text x="112.5" y="42.7">10A</text>
<text x="164.7" y="42.7">10A</text>
<text x="217" y="42.7">10A</text>
<text x="105.1" y="108.3">0V</text>
</g>
<text font-size="5.7" x="247.3" y="64.9">S</text>
<g font-size="4.9">
<text x="30.7" y="6.4">25A</text>
<text x="76.2" y="6.7">KM1</text>
<text x="34.2" y="42">6A</text>
<text x="34.6" y="37">F1</text>
<text x="49" y="42">6A</text>
<text x="49" y="37">F5</text>
<text x="246.2" y="72.3">K6</text>
<text x="78.3" y="79.7" transform="rotate(-90 78.3 79.7)">PE</text>
<text x="265.6" y="85.7">+24V</text>
<text x="247.6" y="92.8">KF3</text>
<text x="75.8" y="98.4" transform="rotate(-90 75.8 98.4)">+24V</text>
<text x="51.2" y="127" transform="rotate(-90 51.2 127)">K1</text>
<text x="258.6" y="148.9">FAN</text>
<text x="279" y="148.9">FAN</text>
<text x="47.6" y="159.1">KM1</text>
<text x="75.8" y="161.6" transform="rotate(-90 75.8 161.6)">24V</text>
<text x="117.1" y="163.3">M1</text>
<text x="124.5" y="164.4">3~</text>
<text x="176.7" y="164.4">3~</text>
<text x="221.5" y="163">M3</text>
</g>
<g font-size="4.4">
<text x="115" y="3.9">10</text>
<text x="240.2" y="3.9">20</text>
<text x="114.7" y="37">F2</text>
<text x="166.9" y="37">F3</text>
<text x="219.1" y="37">F4</text>
<text x="276.2" y="36.7">FT1</text>
<text x="277.3" y="41.6">2A</text>
<text x="140.8" y="63.5">K3</text>
<text x="194.7" y="63.5">K5</text>
<text x="139.3" y="71.6">K2</text>
<text x="194.4" y="71.6">K4</text>
<text x="60" y="82.6">POWER</text>
<text x="148.2" y="89.3">T1A</text>
<text x="202.8" y="89.3">T1A</text>
<text x="254.7" y="88.5">T1A</text>
<text x="196.1" y="92.8">KF2</text>
<text x="148.2" y="97.4">T1C</text>
<text x="20.5" y="103.7">K7</text>
<text x="94.2" y="107.6">+24V</text>
<text x="66.7" y="127">FT2</text>
<text x="68.1" y="130.9">2A</text>
<text x="261.8" y="143.6">1~</text>
<text x="282.2" y="143.6">1~</text>
<text x="169" y="163.3">M2</text>
<text x="229" y="163.7">3~</text>
<text x="246.9" y="197.6">UNLOADER</text>
<text x="274.5" y="198.6">1403-03-24</text>
<text x="280.8" y="203.6">01</text>
<text x="115" y="209.9">10</text>
<text x="240.2" y="209.9">20</text>
</g>
<g font-size="4">
<text x="79.4" y="79.7">N</text>
<text x="190.5" y="209.9">16</text>
<text x="227.9" y="209.9">19</text>
<text x="278" y="209.9">23</text>
<text x="293.5" y="209.9" transform="rotate(-90 293.5 209.9)">24</text>
</g>
<g font-size="3.5">
<text x="53.3" y="3.5">5</text>
<text x="66" y="3.5">6</text>
<text x="103" y="3.5">9</text>
<text x="128.1" y="3.5">11</text>
<text x="140.8" y="3.5">12</text>
<text x="153.5" y="3.5">13</text>
<text x="165.8" y="3.5">14</text>
<text x="178.2" y="3.5">15</text>
<text x="190.5" y="3.5">16</text>
<text x="203.2" y="3.5">17</text>
<text x="215.5" y="3.5">18</text>
<text x="227.9" y="3.5">19</text>
<text x="256.1" y="3.5" transform="rotate(-90 256.1 3.5)">21</text>
<text x="268.5" y="3.5" transform="rotate(-90 268.5 3.5)">22</text>
<text x="278" y="3.5">23</text>
<text x="290.3" y="3.5">24</text>
<text x="69.5" y="79.7">L</text>
<text x="293.5" y="150.3">M</text>
<text x="293.5" y="187.7">Q</text>
<text x="130.9" y="209.9" transform="rotate(-90 130.9 209.9)">11</text>
<text x="143.6" y="209.9" transform="rotate(-90 143.6 209.9)">12</text>
<text x="156.3" y="209.9" transform="rotate(-90 156.3 209.9)">13</text>
<text x="168.6" y="209.9" transform="rotate(-90 168.6 209.9)">14</text>
<text x="181" y="209.9" transform="rotate(-90 181 209.9)">15</text>
<text x="206" y="209.9" transform="rotate(-90 206 209.9)">17</text>
<text x="218.4" y="209.9" transform="rotate(-90 218.4 209.9)">18</text>
<text x="256.1" y="209.9" transform="rotate(-90 256.1 209.9)">21</text>
<text x="261.4" y="208.5" transform="rotate(-90 261.4 208.5)">By</text>
<text x="268.5" y="209.9" transform="rotate(-90 268.5 209.9)">22</text>
</g>
<g font-size="2.8">
<text x="120.8" y="88">INVERTER</text>
<text x="173.1" y="87.9">INVERTER</text>
<text x="226.6" y="88.2">INVERTER</text>
<text x="226.7" y="91.5">KATS</text>
</g>
<g font-size="2.4">
<text x="100.6" y="92.8">+</text>
<text x="107.6" y="92.5">-</text>
</g>
<g font-size="1.7">
<text x="138.2" y="81.8">DCM</text>
<text x="144.9" y="81.7">MI1</text>
<text x="150" y="81.8">MI3</text>
<text x="193" y="81.4">DCM</text>
<text x="200" y="81.3">MI1</text>
<text x="205" y="81.4">MI3</text>
<text x="245.9" y="81.3">DCM</text>
<text x="252.2" y="81.1">MI1</text>
<text x="257.2" y="81.3">MI3</text>
</g>
<text font-size=".9" x="33.1" y="119.6">R</text>
</svg>
